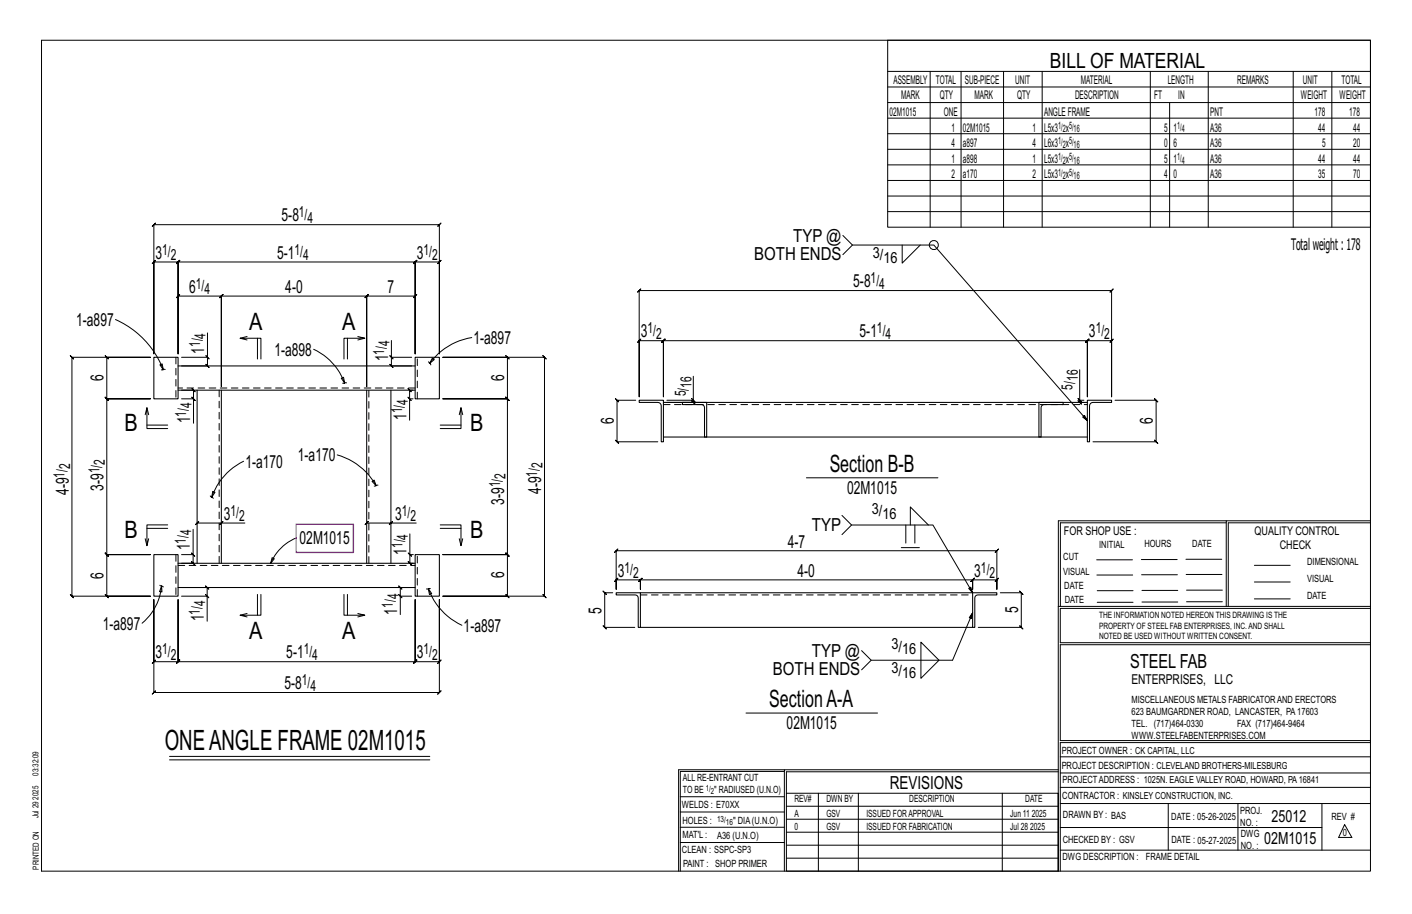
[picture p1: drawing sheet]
<svg xmlns="http://www.w3.org/2000/svg" width="432mm" height="279mm" viewBox="0 0 432 279" stroke-linecap="round" stroke-linejoin="round" font-family="sans-serif">
<g fill="none" stroke="#000" stroke-width=".31">
<path d="M12.7 12.3h406.4v254h-406.4zM271.5 12.3h147.6v57.2h-147.6zM271.5 21.8h147.6M271.5 26.6h147.6M271.5 31.4h147.6M271.5 36.1h147.6M284.5 21.8v47.7M293.9 21.8v47.7M306.9 21.8v47.7M318.7 21.8v47.7M351.8 21.8v47.7M357.7 31.4v38.1"/>
<path d="M369.5 21.8v47.7M395.5 21.8v47.7M407.3 21.8v47.7M271.5 40.9h147.6M271.5 45.6h147.6M271.5 50.4h147.6M271.5 55.2h147.6M271.5 59.9h147.6M47 68.7l-.5 .5 1-1-.5 .5h87.4l-.5 .5 1-1-.5 .5v39.5v-28.1l.5-.5-1 1 .5-.5h-7.4l.5-.5-1 1 .5-.5v28.1v-28.1l.5-.5-1 1 .5-.5h-72.5l.5-.5-1 1 .5-.5v28.1v-28.1l.5-.5-1 1 .5-.5h-7.5l.5-.5-1 1 .5-.5v28.1zM257.8 72l2.9 2.9h24.9l46.9 53.7-1.4-1.1 .6-.5 .8 1.6M260.7 74.9l-2.9 2.9M271.5 64.7h147.6"/>
<path d="M275.9 74.9v5.5l5.5-5.5M35.3 97.7a27.7 27.7 0 0 1 14.6 15.3M196 88.3l-.5 .5h144.4l-.5 .5 1-1-.5 .5v32.5v-17.2l.5-.5-1 1 .5-.5h-7.4l.5-.5-1 1 .5-.5v17.2v-17.2l.5-.5-1 1 .5-.5h-129.6l.5-.5-1 1 .5-.5v17.2v-17.2l.5-.5-1 1 .5-.5h-7.4l.5-.5-1 1 .5-.5v17.2v-32.5l-.5 .5zM21.5 108.7l.5 .5h24h-13.3l-.5-.5 1 1-.5-.5v12.7l-.5-.5 1 1-.5-.5h13.3h-13.3l-.5-.5 1 1-.5-.5v47.6l-.5-.5 1 1-.5-.5h13.3h-13.3l-.5-.5 1 1-.5-.5v12.7l-.5-.5 1 1-.5-.5h13.3h-24l.5 .5-1-1 .5 .5v-73l.5 .5zM48.9 111.5l.7-.3 .3 1.8zM49.9 113h-.6M50.5 112.9l-.6 .1M54.5 108.2v-17.7l-.5 .5 1-1-.5 .5h13.2l-.5 .5 1-1-.5 .5v27.7v-27.7l-.5 .5 1-1-.5 .5h44.4l-.5 .5 1-1-.5 .5v27.7v-27.7l-.5 .5 1-1-.5 .5h14.9l-.5 .5 1-1-.5 .5v17.7M55.5 119.3h3.7l-.5-.5 1 1-.5-.5v2.6M62.9 108.7l1 1zM63.4 101.8v7.4h-7.9M63.4 109.2v2.7l-.5-.5 1 1-.5-.5h-7.9"/>
<path d="M75.6 103.9l-2.2-.5h6.4v6.3M75.6 102.9l-2.2 .5M78.7 103.4v6.3M95.9 106.8a18.3 18.3 0 0 1 9.5 10.3M104.4 115.6l.7-.3 .3 1.8zM105.4 117.1h-.6M106 117l-.6 .1M106.2 103.4v6.3M109.4 102.9l2.1 .5h-6.3v6.3M111.5 103.4l-2.1 .5M119.2 108.7l1 1zM119.7 104.1v5.1h6.2"/>
<path d="M119.7 109.2v2.7l-.5-.5 1 1-.5-.5h6.2M126.3 119.3h-1l-.5-.5 1 1-.5-.5v2.6M131.1 110.6l.3 .5M131.4 111.1l.3 .5M132.2 109.5l.6 .4-1.4 1.2zM135.4 109.2h31.1l-.5-.5 1 1-.5-.5v73l-.5-.5 1 1-.5-.5h-31.1h19.8l.5 .5-1-1 .5 .5v-12.7l.5 .5-1-1 .5 .5h-19.8h19.8l.5 .5-1-1 .5 .5v-47.6l.5 .5-1-1 .5 .5h-19.8h19.8l.5 .5-1-1 .5 .5v-12.7l.5 .5-1-1 .5 .5zM144.3 103.2a19.7 19.7 0 0 0-12.9 7.9M212 115v7.4h-8.1M330.2 113v9.4h1.3M44.4 126.8l.5-2.1v6.3h6.4M44.9 129.9h6.4M44.9 124.7l.6 2.1"/>
<path d="M55.5 121.9h3.7v7.5M58.7 121.4l1 1zM103.1 139.1a19.8 19.8 0 0 1 11.9 9.3M124.8 121.4l1 1zM126.3 121.9h-1v6.5M134.6 129.9h6.4M140.4 126.8l.6-2.1v6.3h-6.4M141 124.7l.5 2.1M194.4 122.4h-5.7l-.5-.5 1 1-.5-.5v12.7l-.5-.5 1 1-.5-.5h12.5M211.5 121.9l1 1zM212 122.4v.6l-.5-.5 1 1-.5-.5h-8.1M329.7 121.9l1 1z"/>
<path d="M330.2 122.4v.6l-.5-.5 1 1-.5-.5h1.3M341 122.4h12.6l-.5-.5 1 1-.5-.5v12.7l-.5-.5 1 1-.5-.5h-19.4M60.3 159.9l-.5 .5 1-1-.5 .5h7.4l-.5 .5 1-1-.5 .5h7.2M64.3 151.6l.5 .4M64.8 152l.4 .4M65.1 150.2l.7 .3-1 1.5zM74.5 141a19.2 19.2 0 0 0-9.7 11M112.1 159.9l-.5 .5 1-1-.5 .5h7.4l-.5 .5 1-1-.5 .5h7.8M113.8 147.2l.6-.4 .6 1.6zM115 148.4l-.6 .2M115.6 148.3l-.6 .1M246.6 146.1h40.2"/>
<path d="M257.5 157.6l2.9 2.9h24.9l12.1 20.7-1.2-1.3 .7-.4 .5 1.7M375 159.8h-50.7v25.6M375 159.2h-51.3l-.1 107.1M419.1 159.2h-44.1v26.2M419.1 159.8h-43.5v25.6M44.4 164.7l.5 2.1M44.9 161.5h6.4M48.9 178.9l.5 .3M49.4 179.2l.1 1.8-.7-.2zM49.4 179.2a16.8 16.8 0 0 1-6 11.3M49.4 179.2l.5 .2M51.3 160.5h-6.4v6.3l.6-2.1"/>
<path d="M55.5 179.6h7.9l-.5-.5 1 1-.5-.5v2.6M58.6 169l1 1zM59.1 161.8v7.7h-3.6M59.1 169.5v2.7l-.5-.5 1 1-.5-.5h-3.6M83.2 170.5l.7 .3-1.1 1.4zM90.6 164.4a14.5 14.5 0 0 0-7.8 7.8M124.8 169l1 1zM125.3 163.2v6.3h1.1M125.3 169.5v2.7l-.5-.5 1 1-.5-.5h1.1M125.9 179.6h-3.5l-.5-.5 1 1-.5-.5v2.6M131 180l1 1.5-.7 .2zM131 180a19.8 19.8 0 0 0 10.2 11.1"/>
<path d="M131 180h-.6M131.6 179.9l-.6 .1M134.6 160.5h6.4v6.3M134.6 161.5h6.4M140.4 164.7l.6 2.1 .5-2.1M188.4 168.4l-.5 .5 1-1-.5 .5h116.4l-.5 .5 1-1-.5 .5v11.7v-2.8l.5-.5-1 1 .5-.5h-7.4l.5-.5-1 1 .5-.5v2.8v-2.8l.5-.5-1 1 .5-.5h-101.6l.5-.5-1 1 .5-.5v2.8v-2.8l.5-.5-1 1 .5-.5h-7.4l.5-.5-1 1 .5-.5v2.8zM260.4 160.5l-2.9 2.9M275.6 167.4h5.6M277 160.5v5.5M278.4 160.5v-5.5l5.5 5.5M279.8 160.5v5.5M335.4 171.1h10.9"/>
<path d="M335.4 175.8h11M349 171h11M349.1 175.7h11M362.7 171h10.9M362.7 175.6h11M383.6 172.8h11M383.6 177.9h11M47 183.3v19l-.5 .5 1-1-.5 .5h7.5l-.5 .5 1-1-.5 .5v-19v19l-.5 .5 1-1-.5 .5h72.5l-.5 .5 1-1-.5 .5v-19v19l-.5 .5 1-1-.5 .5h7.4l-.5 .5 1-1-.5 .5v-19v28.4l.5-.5-1 1 .5-.5h-87.4l.5-.5-1 1 .5-.5zM55.5 182.2h7.9v7.7M62.9 181.7l1 1zM75.6 187.5l-2.2 .6M78.7 181.7v6.4"/>
<path d="M79.8 181.7v6.4h-6.4l2.2 .5M105.2 181.7v6.4h6.3l-2.1-.6M106.2 181.7v6.4M111.5 188.1l-2.1 .5M121.9 181.7l1 1zM125.9 182.2h-3.5v5.7M187.4 181.2h-2.5l-.5-.5 1 1-.5-.5v10.6l-.5-.5 1 1-.5-.5h9.2M281.6 196.3l5.6 5.5-5.6 5.6zM297.4 187.3l-1 1.5 .7 .3 .3-1.8-6.1 14.5h-24.9l-2.9-2.9M305.9 181.2h6.4l-.5-.5 1 1-.5-.5v10.6l-.5-.5 1 1-.5-.5h-13.1M323.7 185.4h95.4M335.5 184.1h11"/>
<path d="M335.5 180.6h11M349.2 184h11M349.2 180.5h11M362.9 180.4h10.9M362.9 184h10.9M383.6 183.1h11M419.1 186h-94.9v10.5h94.9M419.1 197.1h-94.9v29.3h94.9v.6h-94.9v39.3M228.1 218h40.3M266.4 201.8l-2.9 3M51.8 231.2h79.6M51.8 232.3h79.6"/>
<path d="M239.9 235.8h-31.9v30.5M239.9 235.3h-32.4v31M323.6 235.3h-83.7v31M323.6 235.9h-83.1v6.6M324.2 236.3h94.9M324.2 231.4h94.9M208 252.9h31.9M208 257.5h31.9M208 243.6h31.9M208 248.2h31.9M240.5 242.5h83.1v23.8h-83.1zM240.5 258.4h83.1"/>
<path d="M240.5 254.4h83.1M240.5 250.4h83.1M240.5 246.5h83.1M250.3 242.5v23.8M262.5 242.5v23.8M306.5 242.5v23.8M324.2 253h80.1M324.2 245.6h94.9M324.2 259.9h94.9M324.2 240.7h94.9M357.3 245.6v14.3M378.6 245.6v14.3"/>
<path d="M404.3 245.6v14.3M411.2 252.1l2.2 3.9h-4zM240.5 262.3h83.1"/>
<circle cx="285.6" cy="74.9" r="1.38"/>
</g>
<g fill="none" stroke="#000" stroke-width=".32">
<path d="M47 109.2h7.5v12.7h-7.5zM54.5 111.9h72.5M54.5 119.3h72.5M60.3 119.3v52.9M67.7 119.3v52.9M112.1 119.3v52.9M119.5 119.3v52.9M127 109.2h7.4v12.7h-7.4zM195.5 122.4h7.4v12.7h-.7v-11a1.06 1.06 0 0 0-1-1.1h-5.7zM202.9 123h129.6M202.9 133.6h12.5M208.7 123h7.4v10.6h-.7v-9a.93 .93 0 0 0-.9-.9h-5.8z"/>
<path d="M216.1 133.6h101.6M317.7 123h7.4v.7h-5.8a.93 .93 0 0 0-.9 .9v9h-.7zM318.4 133.6h14.1M332.5 122.4h7.4v.6h-5.7a1.06 1.06 0 0 0-1 1.1v11h-.7zM47 169.5h7.5v12.7h-7.5zM54.5 172.2h72.5M54.5 179.6h72.5M127 169.5h7.4v12.7h-7.4zM188.4 181.2h7.4v10.6h-.6v-9a.93 .93 0 0 0-.9-.9h-5.9zM195.8 181.2h101.6M297.4 181.2v10.6h-101.6M297.4 181.2h7.4v.7h-5.8a.93 .93 0 0 0-.9 .9v9h-.7"/>
</g>
<path d="M53.8 109.2v12.7M67 119.3v52.9M127 118.6h-72.5M127.6 121.9v-12.7M202.9 123.7h129.6M215.4 133.6h.7M317.7 133.6h.7M53.8 169.5v12.7M54.5 172.9h72.5M112.8 172.2v-52.9M127.6 182.2v-12.7M195.8 181.9h101.6" fill="none" stroke="#000" stroke-width=".31" stroke-dasharray="2 1.4"/>
<path d="M90.6 160.2h17.4v8.7h-17.4z" fill="none" stroke="#f0f" stroke-width=".5"/>
<text font-size="8.6" x="50.4" y="229.3">ONEANGLE FRAME 02M1015</text>
<g font-size="7.3">
<text x="76.2" y="100.9">A</text>
<text x="104.7" y="100.9">A</text>
<text x="38.1" y="131.8">B</text>
<text x="143.8" y="131.8">B</text>
<text x="253.7" y="144.3">Section B-B</text>
<text x="38.1" y="164.3">B</text>
<text x="143.8" y="164.3">B</text>
<text x="76.2" y="195.3">A</text>
<text x="104.7" y="195.3">A</text>
<text x="235.3" y="216.2">SectionA-A</text>
</g>
<text font-size="6.4" x="321.1" y="20.7">BILL OF MATERIAL</text>
<text font-size="5.9" x="345.6" y="204.1">STEEL FAB</text>
<g font-size="5.5">
<text x="86.1" y="67.7">5-8</text>
<text x="242.6" y="73.9">TYP @</text>
<text x="47.5" y="79.1">3</text>
<text x="84.8" y="79.1">5-1</text>
<text x="127.5" y="79.1">3</text>
<text x="230.6" y="79.4">BOTH ENDS</text>
<text x="57.9" y="89.5">6</text>
<text x="87.2" y="89.5">4-0</text>
<text x="118.5" y="89.5">7</text>
<text x="260.9" y="87.8">5-8</text>
<text x="23.3" y="99.6">1-a897</text>
<text x="144.8" y="105.1">1-a897</text>
<text x="196" y="103.2">3</text>
<text x="262.9" y="103.2">5-1</text>
<text x="333" y="103.2">3</text>
<text x="62.5" y="108.2" transform="rotate(-90 62.5 108.2)">1</text>
<text x="83.9" y="108.7">1-a898</text>
<text x="118.7" y="110.5" transform="rotate(-90 118.7 110.5)">1</text>
<text x="31.7" y="116.6" transform="rotate(-90 31.7 116.6)">6</text>
<text x="154.2" y="116.6" transform="rotate(-90 154.2 116.6)">6</text>
<text x="58.2" y="129.4" transform="rotate(-90 58.2 129.4)">1</text>
<text x="124.3" y="128.4" transform="rotate(-90 124.3 128.4)">1</text>
<text x="187.7" y="129.7" transform="rotate(-90 187.7 129.7)">6</text>
<text x="352.6" y="129.7" transform="rotate(-90 352.6 129.7)">6</text>
<text x="75" y="142.9">1-a170</text>
<text x="91.1" y="141">1-a170</text>
<text x="21" y="151.3" transform="rotate(-90 21 151.3)">4-9</text>
<text x="31.7" y="150" transform="rotate(-90 31.7 150)">3-9</text>
<text x="154.2" y="154.3" transform="rotate(-90 154.2 154.3)">3-9</text>
<text x="165.5" y="151" transform="rotate(-90 165.5 151)">4-9</text>
<text x="259" y="151">02M1015</text>
<text x="68.5" y="158.9">3</text>
<text x="120.9" y="158.9">3</text>
<text x="91.6" y="166.3">02M1015</text>
<text x="240.9" y="167.4">4-7</text>
<text x="248.3" y="162.3">TYP</text>
<text x="58.1" y="168.2" transform="rotate(-90 58.1 168.2)">1</text>
<text x="124.3" y="169.6" transform="rotate(-90 124.3 169.6)">1</text>
<text x="31.7" y="176.9" transform="rotate(-90 31.7 176.9)">6</text>
<text x="154.2" y="176.7" transform="rotate(-90 154.2 176.7)">6</text>
<text x="188.9" y="176.3">3</text>
<text x="243.8" y="176.3">4-0</text>
<text x="297.9" y="176.3">3</text>
<text x="62.4" y="189.9" transform="rotate(-90 62.4 189.9)">1</text>
<text x="121.4" y="187.9" transform="rotate(-90 121.4 187.9)">1</text>
<text x="183.9" y="187.8" transform="rotate(-90 183.9 187.8)">5</text>
<text x="311.3" y="187.5" transform="rotate(-90 311.3 187.5)">5</text>
<text x="31.4" y="192.4">1-a897</text>
<text x="141.8" y="193.1">1-a897</text>
<text x="47.5" y="201.3">3</text>
<text x="87.5" y="201.3">5-1</text>
<text x="127.5" y="201.3">3</text>
<text x="248.3" y="200.8">TYP @</text>
<text x="236.3" y="206.4">BOTH ENDS</text>
<text x="87" y="210.7">5-8</text>
<text x="240.6" y="222.9">02M1015</text>
<text x="272.2" y="241.1">REVISIONS</text>
</g>
<g font-size="5.1">
<text x="388.9" y="251.3">25012</text>
<text x="386.6" y="258.1">02M1015</text>
</g>
<text font-size="4.9" x="394.8" y="76.4">Totalweight : 178</text>
<g font-size="4.7">
<text x="91.4" y="66.5">1/</text>
<text x="94" y="68.1">4</text>
<text x="49.6" y="77.9">1/</text>
<text x="90.1" y="77.9">1/</text>
<text x="129.5" y="77.9">1/</text>
<text x="52.2" y="79.5">2</text>
<text x="92.7" y="79.5">4</text>
<text x="132.1" y="79.5">2</text>
<text x="266.9" y="78.8">3/</text>
<text x="270.2" y="80.4">16</text>
<text x="59.9" y="88.3">1/</text>
<text x="62.5" y="89.9">4</text>
<text x="266.2" y="86.6">1/</text>
<text x="268.9" y="88.2">4</text>
<text x="198" y="101.9">1/</text>
<text x="268.2" y="101.9">1/</text>
<text x="335.1" y="101.9">1/</text>
<text x="61.2" y="106.1" transform="rotate(-90 61.2 106.1)">1/</text>
<text x="62.9" y="103.5" transform="rotate(-90 62.9 103.5)">4</text>
<text x="119.1" y="105.8" transform="rotate(-90 119.1 105.8)">4</text>
<text x="200.6" y="103.6">2</text>
<text x="270.8" y="103.6">4</text>
<text x="337.7" y="103.6">2</text>
<text x="117.5" y="108.4" transform="rotate(-90 117.5 108.4)">1/</text>
<text x="211.4" y="118.5" transform="rotate(-90 211.4 118.5)">16</text>
<text x="327.9" y="119.1" transform="rotate(-90 327.9 119.1)">5/</text>
<text x="329.6" y="116.5" transform="rotate(-90 329.6 116.5)">16</text>
<text x="58.6" y="124.7" transform="rotate(-90 58.6 124.7)">4</text>
<text x="124.7" y="123.8" transform="rotate(-90 124.7 123.8)">4</text>
<text x="209.8" y="121.1" transform="rotate(-90 209.8 121.1)">5/</text>
<text x="56.9" y="127.3" transform="rotate(-90 56.9 127.3)">1/</text>
<text x="123" y="126.4" transform="rotate(-90 123 126.4)">1/</text>
<text x="21.4" y="143.4" transform="rotate(-90 21.4 143.4)">2</text>
<text x="32.1" y="142.1" transform="rotate(-90 32.1 142.1)">2</text>
<text x="165.9" y="143.1" transform="rotate(-90 165.9 143.1)">2</text>
<text x="19.8" y="146" transform="rotate(-90 19.8 146)">1/</text>
<text x="30.4" y="144.7" transform="rotate(-90 30.4 144.7)">1/</text>
<text x="152.9" y="148.9" transform="rotate(-90 152.9 148.9)">1/</text>
<text x="154.6" y="146.3" transform="rotate(-90 154.6 146.3)">2</text>
<text x="164.3" y="145.7" transform="rotate(-90 164.3 145.7)">1/</text>
<text x="70.5" y="157.7">1/</text>
<text x="73.1" y="159.3">2</text>
<text x="122.9" y="157.7">1/</text>
<text x="125.5" y="159.3">2</text>
<text x="266.6" y="157">3/</text>
<text x="269.9" y="158.7">16</text>
<text x="56.8" y="166.2" transform="rotate(-90 56.8 166.2)">1/</text>
<text x="58.5" y="163.6" transform="rotate(-90 58.5 163.6)">4</text>
<text x="123.1" y="167.6" transform="rotate(-90 123.1 167.6)">1/</text>
<text x="124.8" y="164.9" transform="rotate(-90 124.8 164.9)">4</text>
<text x="191" y="175">1/</text>
<text x="193.6" y="176.7">2</text>
<text x="300" y="175">1/</text>
<text x="302.6" y="176.7">2</text>
<text x="62.8" y="185.2" transform="rotate(-90 62.8 185.2)">4</text>
<text x="120.2" y="185.8" transform="rotate(-90 120.2 185.8)">1/</text>
<text x="121.8" y="183.2" transform="rotate(-90 121.8 183.2)">4</text>
<text x="61.1" y="187.9" transform="rotate(-90 61.1 187.9)">1/</text>
<text x="49.6" y="200">1/</text>
<text x="52.2" y="201.7">2</text>
<text x="92.9" y="200">1/</text>
<text x="95.5" y="201.7">4</text>
<text x="129.5" y="200">1/</text>
<text x="132.1" y="201.7">2</text>
<text x="272.6" y="198.3">3/</text>
<text x="275.9" y="200">16</text>
<text x="92.3" y="209.5">1/</text>
<text x="272.6" y="205.7">3/</text>
<text x="275.9" y="207.3">16</text>
<text x="94.9" y="211.1">4</text>
</g>
<text font-size="4.2" x="346" y="209.1">ENTERPRISES, LLC</text>
<g font-size="3.7">
<text x="273.2" y="25.6">ASSEMBLY</text>
<text x="286.2" y="25.6">TOTAL</text>
<text x="295.1" y="25.6">SUB-PIECE</text>
<text x="310.4" y="25.6">UNIT</text>
<text x="330.5" y="25.6">MATERIAL</text>
<text x="357.1" y="25.6">LENGTH</text>
<text x="378.3" y="25.6">REMARKS</text>
<text x="398.4" y="25.6">UNIT</text>
<text x="410.2" y="25.6">TOTAL</text>
<text x="272.1" y="35.5">02M1015</text>
<text x="275.6" y="30.4">MARK</text>
<text x="287.4" y="30.4">QTY</text>
<text x="288.6" y="35.5">ONE</text>
<text x="298" y="30.4">MARK</text>
<text x="311" y="30.4">QTY</text>
<text x="319.3" y="35.5">ANGLEFRAME</text>
<text x="328.7" y="30.4">DESCRIPTION</text>
<text x="353" y="30.4">FT</text>
<text x="360.3" y="30.4">IN</text>
<text x="370.1" y="35.5">PNT</text>
<text x="397.8" y="30.4">WEIGHT</text>
<text x="402" y="35.5">178</text>
<text x="409.6" y="30.4">WEIGHT</text>
<text x="412.6" y="35.5">178</text>
<text x="290.9" y="40.2">1</text>
<text x="294.5" y="40.2">02M1015</text>
<text x="315.8" y="40.2">1</text>
<text x="319.3" y="40.2">L5x3 x</text>
<text x="356" y="40.2">5</text>
<text x="358.9" y="40.2">1</text>
<text x="370.1" y="40.2">A36</text>
<text x="403.2" y="40.2">44</text>
<text x="413.8" y="40.2">44</text>
<text x="290.9" y="45">4</text>
<text x="294.5" y="45">a897</text>
<text x="315.8" y="45">4</text>
<text x="319.3" y="45">L6x3 x</text>
<text x="356" y="45">0</text>
<text x="358.9" y="45">6</text>
<text x="370.1" y="45">A36</text>
<text x="404.3" y="45">5</text>
<text x="413.8" y="45">20</text>
<text x="290.9" y="49.7">1</text>
<text x="294.5" y="49.7">a898</text>
<text x="315.8" y="49.7">1</text>
<text x="319.3" y="49.7">L5x3 x</text>
<text x="356" y="49.7">5</text>
<text x="358.9" y="49.7">1</text>
<text x="370.1" y="49.7">A36</text>
<text x="403.2" y="49.7">44</text>
<text x="413.8" y="49.7">44</text>
<text x="290.9" y="54.5">2</text>
<text x="294.5" y="54.5">a170</text>
<text x="315.8" y="54.5">2</text>
<text x="319.3" y="54.5">L5x3 x</text>
<text x="356" y="54.5">4</text>
<text x="358.9" y="54.5">0</text>
<text x="370.1" y="54.5">A36</text>
<text x="403.2" y="54.5">35</text>
<text x="413.8" y="54.5">70</text>
<text x="325.3" y="163.4">FOR SHOP USE :</text>
<text x="383.7" y="163.4">QUALITY CONTROL</text>
<text x="391.4" y="167.8">CHECK</text>
</g>
<g font-size="3.1">
<text x="323.6" y="39.4">1/ 5/</text>
<text x="325" y="40.5">2</text>
<text x="328.3" y="40.5">16</text>
<text x="360" y="39.4">1/</text>
<text x="361.4" y="40.5">4</text>
<text x="323.6" y="44.1">1/ 5/</text>
<text x="325" y="45.3">2</text>
<text x="328.3" y="45.3">16</text>
<text x="323.6" y="48.9">1/ 5/</text>
<text x="323.6" y="53.7">1/ 5/</text>
<text x="325" y="50">2</text>
<text x="328.3" y="50">16</text>
<text x="360" y="48.9">1/</text>
<text x="361.4" y="50">4</text>
<text x="325" y="54.8">2</text>
<text x="328.3" y="54.8">16</text>
<text x="336.2" y="167.4">INITIAL</text>
<text x="350" y="167.1">HOURS</text>
<text x="364.6" y="167.2">DATE</text>
<text x="325.2" y="171.3">CUT</text>
<text x="399.8" y="172.8">DIMENSIONAL</text>
<text x="325.1" y="175.8">VISUAL</text>
<text x="399.8" y="177.9">VISUAL</text>
<text x="325.5" y="180">DATE</text>
<text x="325.7" y="184.4">DATE</text>
<text x="399.8" y="183.1">DATE</text>
<text x="346" y="215">MISCELLANEOUS METALS FABRICATORAND ERECTORS</text>
<text x="346" y="218.6">623 BAUMGARDNER ROAD, LANCASTER, PA17603</text>
<text x="346" y="225.8">WWW.STEELFABENTERPRISES.COM</text>
<text x="346" y="222.2">TEL. (717)464-0330</text>
<text x="378.3" y="222.2">FAX (717)464-9464</text>
<text x="324.7" y="230.5">PROJECT OWNER : CK CAPITAL, LLC</text>
<text x="208.8" y="238.8">ALL RE-ENTRANT CUT</text>
<text x="324.7" y="235.1">PROJECT DESCRIPTION : CLEVELAND BROTHERS-MILESBURG</text>
<text x="324.9" y="239.5">PROJECTADDRESS : 1025N. EAGLE VALLEY ROAD, HOWARD, PA16841</text>
<text x="208.8" y="242.5">TO BE</text>
<text x="218.4" y="242.5">&quot; RADIUSED (U.N.O)</text>
<text x="242.9" y="245.3">REV#</text>
<text x="252.7" y="245.3">DWN BY</text>
<text x="278.1" y="245.3">DESCRIPTION</text>
<text x="313.5" y="245.3">DATE</text>
<text x="324.9" y="244.2">CONTRACTOR : KINSLEY CONSTRUCTION, INC.</text>
<text x="208.5" y="247">WELDS : E70XX</text>
<text x="208.7" y="251.7">HOLES :</text>
<text x="224.2" y="251.8">&quot; DIA(U.N.O)</text>
<text x="242.9" y="249.9">A</text>
<text x="252.7" y="249.9">GSV</text>
<text x="264.9" y="249.9">ISSUED FORAPPROVAL</text>
<text x="309" y="249.9">Jun 11</text>
<text x="315.5" y="249.9">2025</text>
<text x="325.1" y="250">DRAWN BY : BAS</text>
<text x="358.2" y="250.5">DATE : 05-26-2025</text>
<text x="379.3" y="248.9">PROJ.</text>
<text x="407.2" y="250.5">REV #</text>
<text x="208.7" y="256.3">MAT'L :</text>
<text x="219.3" y="256.4">A36 (U.N.O)</text>
<text x="242.9" y="253.8">0</text>
<text x="252.7" y="253.8">GSV</text>
<text x="264.9" y="253.8">ISSUED FOR FABRICATION</text>
<text x="309" y="253.8">Jul 28</text>
<text x="315" y="253.8">2025</text>
<text x="325" y="257.6">CHECKED BY : GSV</text>
<text x="358.3" y="257.7">DATE : 05-27-2025</text>
<text x="379.3" y="252.5">NO. :</text>
<text x="379.5" y="255.9">DWG</text>
<text x="410.6" y="255.5">0</text>
<text x="208.6" y="260.7">CLEAN : SSPC-SP3</text>
<text x="324.9" y="262.9">DWG DESCRIPTION :</text>
<text x="350.4" y="263">FRAME DETAIL</text>
<text x="379.5" y="259.5">NO. :</text>
<text x="208.9" y="265">PAINT : SHOP PRIMER</text>
</g>
<g font-size="2.7">
<text x="336.1" y="189">THE INFORMATION NOTED HEREON THIS DRAWING IS THE</text>
<text x="336.1" y="195.4">NOTED BE USED WITHOUT WRITTEN CONSENT.</text>
<text x="336.1" y="192.2">PROPERTY OF STEEL FAB ENTERPRISES, INC.AND SHALL</text>
</g>
<g font-size="2.6">
<text x="215.9" y="241.8">1/</text>
<text x="217.4" y="242.7">2</text>
<text x="219.3" y="251.1">13/</text>
<text x="222" y="252.1">16</text>
</g>
<g font-size="2.5">
<text x="11.7" y="237.1" transform="rotate(-90 11.7 237.1)">03:32:09</text>
<text x="11.8" y="244.4" transform="rotate(-90 11.8 244.4)">2025</text>
<text x="11.8" y="250.1" transform="rotate(-90 11.8 250.1)">Jul 29</text>
<text x="11.9" y="265.8" transform="rotate(-90 11.9 265.8)">PRINTED ON</text>
</g>
</svg>
